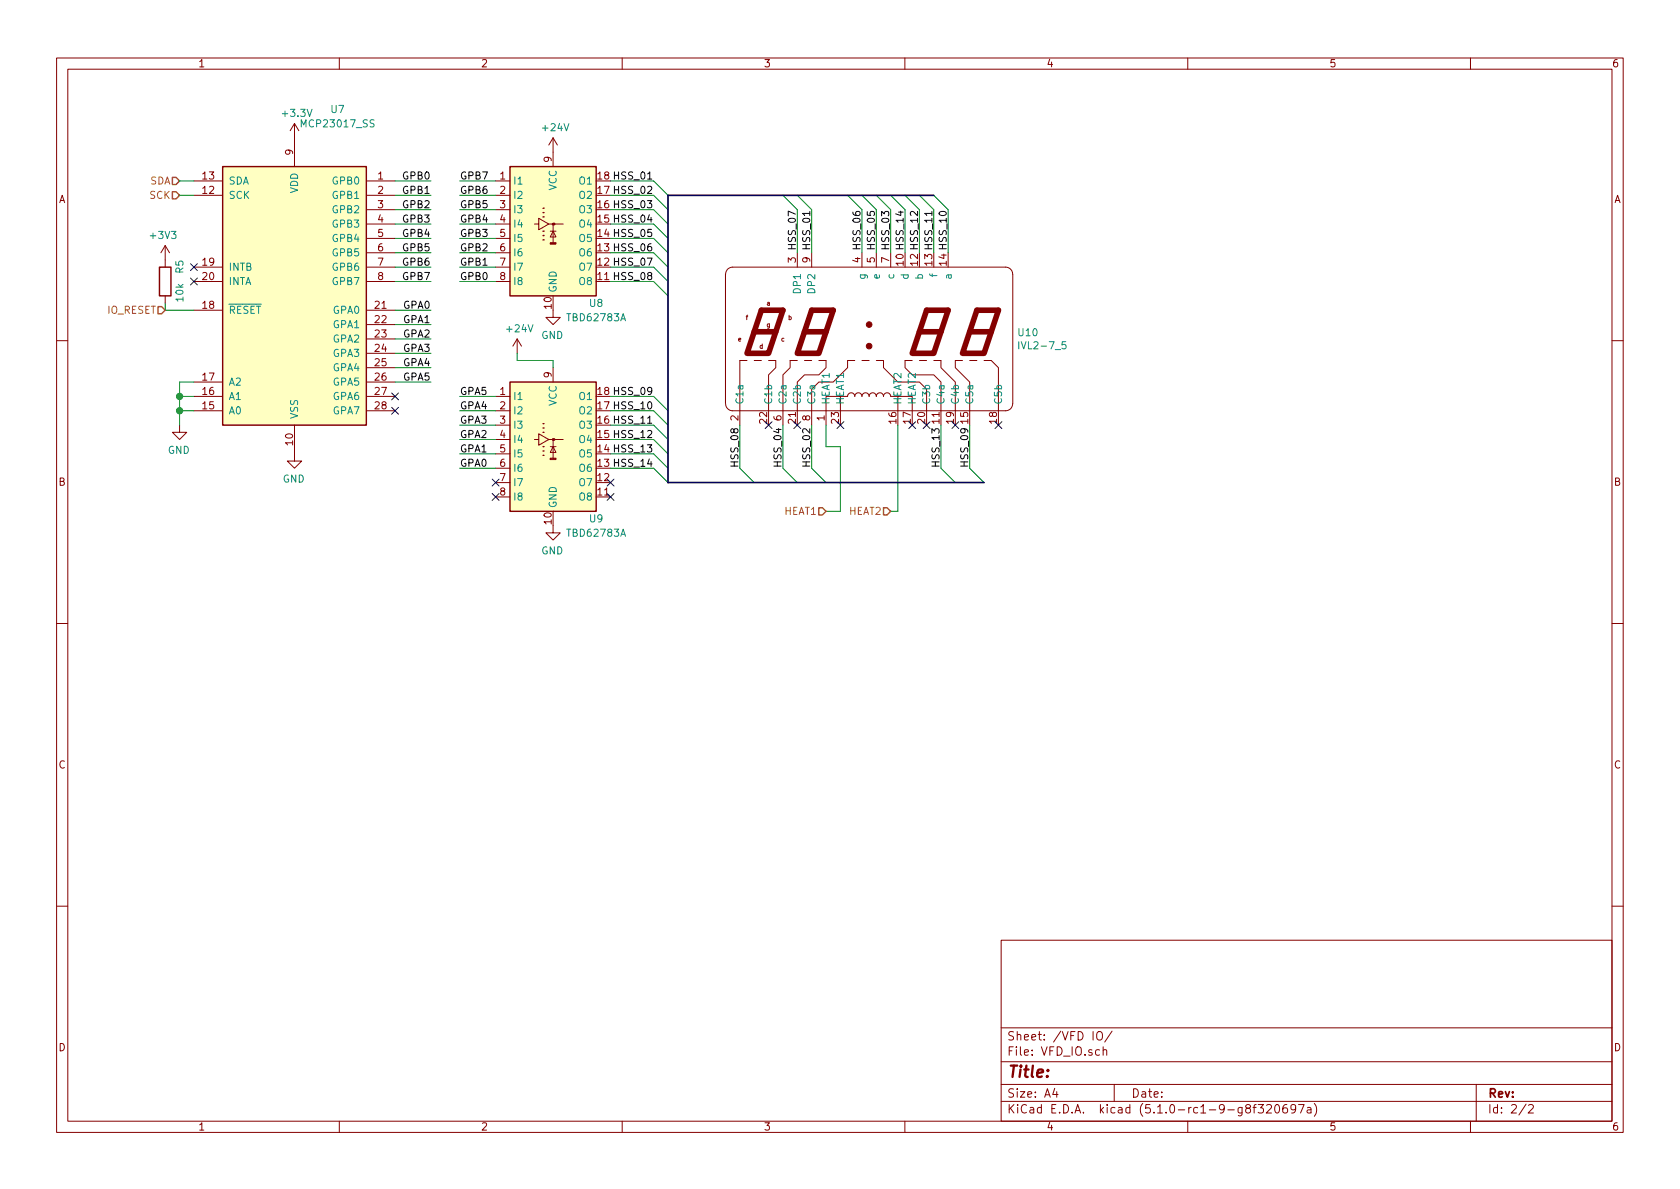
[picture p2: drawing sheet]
<svg xmlns="http://www.w3.org/2000/svg" width="297mm" height="210mm" viewBox="0 0 297 210" stroke-linecap="round" stroke-linejoin="round" font-family="sans-serif">
<g fill="none" stroke="#840000" stroke-width=".18">
<path d="M10 10.3h277v189.9h-277zM12 12.2h273v186.1h-273zM60 10.3v1.9M110 10.3v1.9M160 10.3v1.9M210 10.3v1.9M260 10.3v1.9M97 39.6h2.6M97.8 39.6v3.3M97.3 40.9h1M128.7 47.6l.7-.4h48.4a1.29 1.29 0 0 1 1.3 1.3l-.1 22.9a1.24 1.24 0 0 1-1.2 1.2h-48.3a1.25 1.25 0 0 1-1.2-1.2v-23zM141 44.7v2.5"/>
<path d="M143.5 44.7v2.5M152.4 44.7v2.5M154.9 44.7v2.5M157.5 44.7v2.5M10 60.2h2M132.1 63.7h-1.3v11.5M133.3 63.7h1.3M135.9 63.7h1.3v1.3l-1.3 1.3v6.3M141 63.7h-1.3v1.3l-1.3 1.3v8.9M142.2 63.7h1.3M144.8 63.7h1.2v1.3l-1.2 1.3h-2.6l-1.2 1.3v5M148.6 70.1h1.3a.63 .63 0 0 1 .6-.6 .63 .63 0 0 1 .6 .6 .63 .63 0 0 1 .7-.6 .63 .63 0 0 1 .6 .6 .63 .63 0 0 1 .6-.6 .63 .63 0 0 1 .7 .6 .63 .63 0 0 1 .6-.6 .63 .63 0 0 1 .6 .6 .63 .63 0 0 1 .7-.6 .63 .63 0 0 1 .6 .6 .63 .63 0 0 1 .6-.6 .63 .63 0 0 1 .7 .6h1.2"/>
<path d="M148.6 72.6v-2.5h-2.6v5.1M151.1 63.7h-1.2v1.3l-2.6 2.6h-2.5l-1.3 1.2v6.4M152.4 63.7h1.3M154.9 63.7h1.3v1.3l2.5 2.6h3.9l1.2 1.2v3.8M158.7 72.6v-2.5h2.6v2.5M161.3 63.7h-1.3v1.3l1.3 1.3h3.8l1.3 1.3v5M162.6 63.7h1.2M165.1 63.7h1.3v1.3l2.5 2.6v5M170.2 63.7h-1.3v1.3l2.5 2.6v5M171.4 63.7h1.3M174 63.7h1.3l1.2 1.3v7.6M285 60.2h2"/>
<path d="M10 110.3h2M285 110.3h2M10 160.2h2M177 166.3h108v32h-108zM285 160.2h2M60 198.3v1.9M110 198.3v1.9M160 198.3v1.9M177 194.8h108M177 191.8h108M177 187.8h108M177 181.8h108"/>
<path d="M186.5 192.5l-.4 1h1M186.8 193v1M194 182.6l.3-.2a.53 .53 0 0 1 .6 .5v.5a.51 .51 0 0 1-.8 .4 1.05 1.05 0 0 1-.1-1.2zM195 185.7l.3-.1 .3 .1 .1 .9M195 185.1v1.5M196.6 182.3l-1.3 2M197 191.8v3M210 198.3v1.9M220.5 196l-.3-.3 .1-.2 .2-.2 .5 .1 .1 .2-.1 .2-.6 .2a.48 .48 0 0 0-.1 .7l.2 .1 .5-.1a.48 .48 0 0 0 0-.7h-.2M221.5 195.8h.6M222.1 195.3l-.4 .2v1.3M222.5 195.3h.9l-.5 .6 .4 .1v.7l-.2 .1-.6-.1"/>
<path d="M224 195.5l.2-.2h.3l.3 .5-.9 1h.9M225.5 195.5l.2-.2a.81 .81 0 0 1 .6 .6 .81 .81 0 0 1-.3 .8l-.1 .1a.79 .79 0 0 1-.4-1.3zM227.5 195.3a.62 .62 0 0 0-.7 .7l.1 .7 .2 .1 .5-.1 .1-.5-.2-.2-.4-.1-.3 .3M229.1 196l-.1 .1a.48 .48 0 0 1-.7 0v-.6a.48 .48 0 0 1 .7 0 1.27 1.27 0 0 1-.2 1.2l-.4 .1M229.6 195.3h1l-.7 1.5M231.2 195.9h.5l.1 .9M231.8 196.2l-.5 .1a.29 .29 0 0 0-.2 .2 .29 .29 0 0 0 .2 .3l.5-.1M232.4 195.1a1.79 1.79 0 0 1 0 2.3M260 198.3v1.9M261 191.8v6.5M269.8 195.2l-1.2 2M270.3 195.5l.2-.2h.3l.3 .5-.9 1h.9"/>
</g>
<g fill="#840000" stroke="#840000" stroke-width=".18">
<path d="M97.3 42.9h1v.3h-1z"/>
<circle cx="153.7" cy="61.2" r=".5"/>
<circle cx="153.7" cy="57.4" r=".5"/>
</g>
<path d="M133.3 58.7l-1.2 3.8h3.8l1.3-3.8M134.6 54.9h3.8l-1.2 3.8h-3.9zM142.2 58.7l-1.2 3.8h3.8l1.2-3.8M143.5 54.9h3.8l-1.3 3.8h-3.8zM162.6 58.7l-1.3 3.8h3.8l1.3-3.8M163.8 54.9h3.8l-1.2 3.8h-3.8zM171.4 58.7l-1.2 3.8h3.8l1.3-3.8M172.7 54.9h3.8l-1.2 3.8h-3.9z" fill="none" stroke="#840000" stroke-width=".99"/>
<path d="M180.1 60.4v1.3M188.4 60.4h-.6v.6l.2-.1 .4 .1v.6l-.2 .1-.4-.1" fill="none" stroke="#008484" stroke-width=".18"/>
<path d="M158.7 75.2v15.2h-1.2M146 90.4h2.6" fill="none" stroke="#008400" stroke-width=".18"/>
<g fill="none" stroke="#000084" stroke-width=".18">
<path d="M135.3 74.6l1.2 1.2M136.5 74.6l-1.2 1.2M140.4 74.6l1.2 1.2M141.6 74.6l-1.2 1.2M148 74.6l1.2 1.2M149.2 74.6l-1.2 1.2M160.7 74.6l1.2 1.2M161.9 74.6l-1.2 1.2M163.2 74.6l1.2 1.2M164.4 74.6l-1.2 1.2M168.3 74.6l1.2 1.2M169.5 74.6l-1.2 1.2"/>
<path d="M175.9 74.6l1.2 1.2M177.1 74.6l-1.2 1.2"/>
</g>
<path d="M90.2 29.5h15.2v22.8h-15.2z" fill="#ffffc2" stroke="#ffffc2" stroke-width=".18"/>
<path d="M90.2 29.5h15.2v22.8h-15.2zM96 38.3h.1M96 37.6h.1M96 36.8h.1M96 42.4h.1M96 41.7h.1M96 40.9h.1" fill="none" stroke="#840000" stroke-width=".25"/>
<circle cx="97.8" cy="39.6" r=".25" fill="#840000"/>
<g fill="none" stroke="#840000" stroke-width=".18">
<path d="M87.6 32h2.6M87.6 34.5h2.6M87.6 37.1h2.6M87.6 39.6h2.6M94.5 39.6h.7v-1l1.8 1-1.8 1v-1M97.8 26.9v2.6M87.6 42.2h2.6M87.6 44.7h2.6M87.6 47.2h2.6M87.6 49.8h2.6M97.8 40.9l.5 1h-1zM97 77.7h2.6"/>
<path d="M97.3 79h1M97.8 77.7v3.3"/>
</g>
<path d="M90.2 67.6h15.2v22.8h-15.2z" fill="#ffffc2" stroke="#ffffc2" stroke-width=".18"/>
<path d="M90.2 67.6h15.2v22.8h-15.2zM96 79.8h.1M96 79h.1M96 76.4h.1M96 75.7h.1M96 74.9h.1M96 80.5h.1" fill="none" stroke="#840000" stroke-width=".25"/>
<path d="M97.3 81h1v.3h-1z" fill="#840000" stroke="#840000" stroke-width=".18"/>
<circle cx="97.8" cy="77.7" r=".25" fill="#840000"/>
<g fill="none" stroke="#840000" stroke-width=".18">
<path d="M34.3 32h5.1M34.3 34.5h5.1M52.1 21.8v7.7M52.1 21.8l-.8 1.3M52.1 21.8l.7 1.3M64.8 32h5M64.8 34.5h5M64.8 37.1h5M64.8 39.6h5M97.8 24.4v2.5M97.8 24.4l-.8 1.2M97.8 24.4l.8 1.2"/>
<path d="M29.2 43.4v3.8M29.2 52.3v1.3M29.2 43.4l.8 1.3M29.2 43.4l-.8 1.3M34.3 54.9h5.1M34.3 47.2h5.1M34.3 49.8h5.1M64.8 54.9h5M64.8 47.2h5M64.8 49.8h5M64.8 57.4h5M64.8 59.9h5"/>
<path d="M64.8 42.2h5M64.8 44.7h5M91.4 59.9l-.7 1.3M91.4 59.9v2.6M91.4 59.9l.8 1.3M97.8 54.9v1.2h-1.3l1.3 1.3 1.3-1.3h-1.3M31.7 75.2v1.2h-1.2l1.2 1.3 1.3-1.3h-1.3M34.3 70.1h5.1M34.3 72.6h5.1M34.3 67.6h5.1M52.1 75.2v6.3h-1.3l1.3 1.3 1.2-1.3h-1.2M64.8 70.1h5"/>
<path d="M64.8 72.6h5M64.8 67.6h5M64.8 62.5h5M64.8 65h5M87.6 70.1h2.6M87.6 72.6h2.6M87.6 75.2h2.6M87.6 77.7h2.6M94.5 77.7h.7v-1l1.8 1-1.8 1v-1M97.8 79l.5 1h-1zM97.8 65v2.6M87.6 80.3h2.6"/>
<path d="M87.6 82.8h2.6M87.6 85.3h2.6M87.6 87.9h2.6M97.8 93v1.2h-1.3l1.3 1.3 1.3-1.3h-1.3"/>
</g>
<g fill="none" stroke="#008400" stroke-width=".18">
<path d="M31.7 32h2.6M31.7 34.5h2.6M69.8 32h6.4M69.8 34.5h6.4M69.8 37.1h6.4M69.8 39.6h6.4M81.3 32h6.3M81.3 34.5h6.3M81.3 37.1h6.3M81.3 39.6h6.3M107.9 32h7.7l2.5 2.5M107.9 34.5h7.7l2.5 2.6"/>
<path d="M107.9 37.1h7.7l2.5 2.5M107.9 39.6h7.7l2.5 2.6M138.4 34.5l2.6 2.6v7.6M141 34.5l2.5 2.6v7.6M149.9 34.5l2.5 2.6v7.6M152.4 34.5l2.5 2.6v7.6M154.9 34.5l2.6 2.6v7.6M157.5 34.5l2.5 2.6v7.6M160 34.5l2.6 2.6v7.6M162.6 34.5l2.5 2.6v7.6M165.1 34.5l2.5 2.6v7.6M29.2 53.6v1.3h5.1"/>
<path d="M69.8 42.2h6.4M69.8 44.7h6.4M69.8 47.2h6.4M69.8 49.8h6.4M69.8 54.9h6.4M69.8 57.4h6.4M69.8 59.9h6.4M81.3 42.2h6.3M81.3 44.7h6.3M81.3 47.2h6.3M81.3 49.8h6.3M107.9 42.2h7.7l2.5 2.5"/>
<path d="M107.9 44.7h7.7l2.5 2.5M107.9 47.2h7.7l2.5 2.6M107.9 49.8h7.7l2.5 2.5M31.7 70.1h2.6M31.7 72.6h2.6M34.3 67.6h-2.6v7.6M69.8 67.6h6.4M69.8 62.5h6.4M69.8 65h6.4M81.3 70.1h6.3M81.3 72.6h6.3M81.3 75.2h6.3"/>
<path d="M81.3 77.7h6.3M91.4 62.5v1.2h6.4v1.3M107.9 70.1h7.7l2.5 2.5M107.9 72.6h7.7l2.5 2.6M107.9 75.2h7.7l2.5 2.5M107.9 77.7h7.7l2.5 2.6M130.8 75.2v7.6l2.5 2.5M138.4 75.2v7.6l2.6 2.5M143.5 75.2v7.6l2.5 2.5M146 75.2v3.8h2.6v11.4M166.4 75.2v7.6l2.5 2.5M171.4 75.2v7.6l2.6 2.5"/>
<path d="M81.3 80.3h6.3M81.3 82.8h6.3M107.9 80.3h7.7l2.5 2.5M107.9 82.8h7.7l2.5 2.5"/>
</g>
<g fill="none" stroke="#000084" stroke-width=".18">
<path d="M33.7 46.6l1.2 1.2M33.7 49.2l1.2 1.2M34.9 46.6l-1.2 1.2M34.9 49.2l-1.2 1.2M69.2 69.5l1.3 1.2M69.2 72l1.3 1.2M70.5 69.5l-1.3 1.2M70.5 72l-1.3 1.2M87 84.7l1.2 1.2M87 87.3l1.2 1.2M88.2 84.7l-1.2 1.2M88.2 87.3l-1.2 1.2"/>
<path d="M107.3 84.7l1.3 1.2M107.3 87.3l1.3 1.2M108.6 84.7l-1.3 1.2M108.6 87.3l-1.3 1.2"/>
</g>
<path d="M39.4 29.5h25.4v45.7h-25.4z" fill="#ffffc2" stroke="#ffffc2" stroke-width=".18"/>
<path d="M39.4 29.5h25.4v45.7h-25.4zM28.2 47.2h2v5.1h-2z" fill="none" stroke="#840000" stroke-width=".25"/>
<path d="M30.5 31.4h.6l.6 .6-.6 .6h-.6zM30.5 33.9h.6l.6 .6-.6 .7h-.6zM27.9 54.2h.7l.6 .7-.6 .6h-.7zM144.8 89.8h.6l.6 .6-.6 .7h-.6zM156.2 89.8h.6l.7 .6-.7 .7h-.6z" fill="none" stroke="#848400" stroke-width=".25"/>
<g fill="#008400" stroke="#008400" stroke-width=".25">
<circle cx="31.8" cy="70.1" r=".51"/>
<circle cx="31.8" cy="72.6" r=".51"/>
</g>
<path d="M165.1 34.5h-47v50.8h55.9" fill="none" stroke="#000084" stroke-width=".3"/>
<text font-size="2.8" fill="#840000" x="178" y="190.5">Title:</text>
<g font-size="2.1" fill="#840000">
<text x="178" y="184">Sheet: /VFD IO/</text>
<text x="178" y="186.7">File: VFD_IO.sch</text>
<text x="178" y="196.9">KiCad E.D.A. kicad (5.1.0-rc1-9-g8f320697a)</text>
<text x="178" y="194.1">Size: A4</text>
<text x="200" y="194.1">Date:</text>
<text x="263" y="194.1">Rev:</text>
<text x="263" y="196.9">Id: 2/2</text>
</g>
<g font-size="1.8" fill="#840000">
<text x="35" y="11.9">1</text>
<text x="85" y="11.9">2</text>
<text x="135" y="11.9">3</text>
<text x="185" y="11.9">4</text>
<text x="235" y="11.9">5</text>
<text x="285" y="11.9">6</text>
<text x="51.8" y="27.4" transform="rotate(-90 51.8 27.4)">9</text>
<text x="97.5" y="28.7" transform="rotate(-90 97.5 28.7)">9</text>
<text x="10.4" y="35.9">A</text>
<text x="35.9" y="34.3">12</text>
<text x="35.9" y="31.7">13</text>
<text x="66.8" y="31.7">1</text>
<text x="66.8" y="34.3">2</text>
<text x="88.4" y="31.7">1</text>
<text x="88.4" y="34.3">2</text>
<text x="105.7" y="34.3">17</text>
<text x="105.7" y="31.7">18</text>
<text x="285.4" y="35.9">A</text>
<text x="66.8" y="36.8">3</text>
<text x="66.8" y="39.4">4</text>
<text x="66.8" y="41.9">5</text>
<text x="88.4" y="36.8">3</text>
<text x="88.4" y="39.4">4</text>
<text x="88.4" y="41.9">5</text>
<text x="105.7" y="41.9">14</text>
<text x="105.7" y="39.4">15</text>
<text x="105.7" y="36.8">16</text>
<text x="35.9" y="47">19</text>
<text x="66.8" y="44.4">6</text>
<text x="66.8" y="47">7</text>
<text x="88.4" y="44.4">6</text>
<text x="88.4" y="47">7</text>
<text x="105.7" y="47">12</text>
<text x="105.7" y="44.4">13</text>
<text x="140.7" y="46.5" transform="rotate(-90 140.7 46.5)">3</text>
<text x="143.3" y="46.5" transform="rotate(-90 143.3 46.5)">9</text>
<text x="152.1" y="46.5" transform="rotate(-90 152.1 46.5)">4</text>
<text x="154.7" y="46.5" transform="rotate(-90 154.7 46.5)">5</text>
<text x="157.2" y="46.5" transform="rotate(-90 157.2 46.5)">7</text>
<text x="159.8" y="46.9" transform="rotate(-90 159.8 46.9)">10</text>
<text x="162.3" y="46.9" transform="rotate(-90 162.3 46.9)">12</text>
<text x="164.8" y="46.9" transform="rotate(-90 164.8 46.9)">13</text>
<text x="167.4" y="46.9" transform="rotate(-90 167.4 46.9)">14</text>
<text x="35.9" y="49.5">20</text>
<text x="66.8" y="49.5">8</text>
<text x="88.4" y="49.5">8</text>
<text x="105.7" y="49.5">11</text>
<text x="35.9" y="54.6">18</text>
<text x="66.3" y="54.6">21</text>
<text x="66.3" y="57.1">22</text>
<text x="66.3" y="59.7">23</text>
<text x="97.5" y="54.6" transform="rotate(-90 97.5 54.6)">10</text>
<text x="66.3" y="62.2">24</text>
<text x="66.3" y="64.8">25</text>
<text x="35.9" y="69.8">16</text>
<text x="35.9" y="67.3">17</text>
<text x="66.3" y="67.3">26</text>
<text x="66.3" y="69.8">27</text>
<text x="88.4" y="69.8">1</text>
<text x="97.5" y="66.8" transform="rotate(-90 97.5 66.8)">9</text>
<text x="105.7" y="69.8">18</text>
<text x="35.9" y="72.4">15</text>
<text x="66.3" y="72.4">28</text>
<text x="88.4" y="72.4">2</text>
<text x="88.4" y="74.9">3</text>
<text x="88.4" y="77.5">4</text>
<text x="105.7" y="77.5">15</text>
<text x="105.7" y="74.9">16</text>
<text x="105.7" y="72.4">17</text>
<text x="130.6" y="74.4" transform="rotate(-90 130.6 74.4)">2</text>
<text x="135.6" y="74.9" transform="rotate(-90 135.6 74.9)">22</text>
<text x="138.2" y="74.4" transform="rotate(-90 138.2 74.4)">6</text>
<text x="140.7" y="74.9" transform="rotate(-90 140.7 74.9)">21</text>
<text x="143.3" y="74.4" transform="rotate(-90 143.3 74.4)">8</text>
<text x="145.8" y="74.4" transform="rotate(-90 145.8 74.4)">1</text>
<text x="148.3" y="74.9" transform="rotate(-90 148.3 74.9)">23</text>
<text x="158.5" y="74.9" transform="rotate(-90 158.5 74.9)">16</text>
<text x="161" y="74.9" transform="rotate(-90 161 74.9)">17</text>
<text x="163.6" y="74.9" transform="rotate(-90 163.6 74.9)">20</text>
<text x="166.1" y="74.9" transform="rotate(-90 166.1 74.9)">11</text>
<text x="168.7" y="74.9" transform="rotate(-90 168.7 74.9)">19</text>
<text x="171.2" y="74.9" transform="rotate(-90 171.2 74.9)">15</text>
<text x="176.3" y="74.9" transform="rotate(-90 176.3 74.9)">18</text>
<text x="51.8" y="78.7" transform="rotate(-90 51.8 78.7)">10</text>
<text x="88.4" y="80">5</text>
<text x="88.4" y="82.5">6</text>
<text x="105.7" y="82.5">13</text>
<text x="105.7" y="80">14</text>
<text x="10.4" y="85.9">B</text>
<text x="88.4" y="85.1">7</text>
<text x="88.4" y="87.6">8</text>
<text x="105.7" y="87.6">11</text>
<text x="105.7" y="85.1">12</text>
<text x="285.4" y="85.9">B</text>
<text x="97.5" y="92.7" transform="rotate(-90 97.5 92.7)">10</text>
<text x="10.4" y="135.9">C</text>
<text x="285.4" y="135.9">C</text>
<text x="10.4" y="185.9">D</text>
<text x="285.4" y="185.9">D</text>
<text x="35" y="199.9">1</text>
<text x="85" y="199.9">2</text>
<text x="135" y="199.9">3</text>
<text x="185" y="199.9">4</text>
<text x="235" y="199.9">5</text>
<text x="285" y="199.9">6</text>
</g>
<g font-size="1.8" fill="#008484">
<text x="50.1" y="20.7">+3.3V</text>
<text x="53.6" y="22.5">MCP23017_SS</text>
<text x="58.6" y="20">U7</text>
<text x="96.1" y="23.2">+24V</text>
<text x="40.4" y="35.2">SCK</text>
<text x="40.4" y="32.6">SDA</text>
<text x="52.7" y="34.2" transform="rotate(-90 52.7 34.2)">VDD</text>
<text x="58.9" y="32.6">GPB0</text>
<text x="58.9" y="35.2">GPB1</text>
<text x="90.7" y="32.6">I1</text>
<text x="90.7" y="35.2">I2</text>
<text x="98.4" y="33.7" transform="rotate(-90 98.4 33.7)">VCC</text>
<text x="102.5" y="35.2">O2</text>
<text x="102.5" y="32.6">O1</text>
<text x="58.9" y="37.7">GPB2</text>
<text x="58.9" y="40.3">GPB3</text>
<text x="90.7" y="37.7">I3</text>
<text x="90.7" y="40.3">I4</text>
<text x="102.5" y="40.3">O4</text>
<text x="102.5" y="37.7">O3</text>
<text x="26.7" y="42.3">+3V3</text>
<text x="40.4" y="47.9">INTB</text>
<text x="58.9" y="42.8">GPB4</text>
<text x="58.9" y="45.3">GPB5</text>
<text x="58.9" y="47.9">GPB6</text>
<text x="90.7" y="42.8">I5</text>
<text x="90.7" y="45.3">I6</text>
<text x="90.7" y="47.9">I7</text>
<text x="102.5" y="47.9">O7</text>
<text x="102.5" y="45.3">O6</text>
<text x="102.5" y="42.8">O5</text>
<text x="32.4" y="53.3" transform="rotate(-90 32.4 53.3)">10k</text>
<text x="32.4" y="48.3" transform="rotate(-90 32.4 48.3)">R5</text>
<text x="40.4" y="50.4">INTA</text>
<text x="58.9" y="50.4">GPB7</text>
<text x="90.7" y="50.4">I8</text>
<text x="98.4" y="51.8" transform="rotate(-90 98.4 51.8)">GND</text>
<text x="102.5" y="50.4">O8</text>
<text x="141.6" y="51.7" transform="rotate(-90 141.6 51.7)">DP1</text>
<text x="144.1" y="51.7" transform="rotate(-90 144.1 51.7)">DP2</text>
<text x="153" y="49.3" transform="rotate(-90 153 49.3)">g</text>
<text x="155.6" y="49.2" transform="rotate(-90 155.6 49.2)">e</text>
<text x="158.1" y="49.2" transform="rotate(-90 158.1 49.2)">c</text>
<text x="160.7" y="49.3" transform="rotate(-90 160.7 49.3)">d</text>
<text x="163.2" y="49.3" transform="rotate(-90 163.2 49.3)">b</text>
<text x="165.7" y="48.8" transform="rotate(-90 165.7 48.8)">f</text>
<text x="168.3" y="49.2" transform="rotate(-90 168.3 49.2)">a</text>
<text x="40.4" y="55.5">RESET</text>
<text x="58.9" y="55.5">GPA0</text>
<text x="58.9" y="58">GPA1</text>
<text x="89.7" y="58.8">+24V</text>
<text x="95.7" y="59.9">GND</text>
<text x="100.5" y="56.8">TBD62783A</text>
<text x="104.3" y="54.3">U8</text>
<text x="180.1" y="59.5">U10</text>
<text x="58.9" y="60.6">GPA2</text>
<text x="58.9" y="63.1">GPA3</text>
<text x="58.9" y="65.7">GPA4</text>
<text x="180.7" y="61.8">IVL2-7_5</text>
<text x="40.4" y="70.7">A1</text>
<text x="40.4" y="68.2">A2</text>
<text x="58.9" y="68.2">GPA5</text>
<text x="58.9" y="70.7">GPA6</text>
<text x="90.7" y="70.7">I1</text>
<text x="98.4" y="71.8" transform="rotate(-90 98.4 71.8)">VCC</text>
<text x="102.5" y="70.7">O1</text>
<text x="131.4" y="71.6" transform="rotate(-90 131.4 71.6)">C1a</text>
<text x="136.5" y="71.6" transform="rotate(-90 136.5 71.6)">C1b</text>
<text x="139.1" y="71.6" transform="rotate(-90 139.1 71.6)">C2a</text>
<text x="141.6" y="71.6" transform="rotate(-90 141.6 71.6)">C2b</text>
<text x="144.1" y="71.6" transform="rotate(-90 144.1 71.6)">C3a</text>
<text x="146.7" y="71.6" transform="rotate(-90 146.7 71.6)">HEAT1</text>
<text x="149.2" y="71.6" transform="rotate(-90 149.2 71.6)">HEAT1</text>
<text x="159.4" y="71.6" transform="rotate(-90 159.4 71.6)">HEAT2</text>
<text x="161.9" y="71.6" transform="rotate(-90 161.9 71.6)">HEAT2</text>
<text x="164.5" y="71.6" transform="rotate(-90 164.5 71.6)">C3b</text>
<text x="167" y="71.6" transform="rotate(-90 167 71.6)">C4a</text>
<text x="169.5" y="71.6" transform="rotate(-90 169.5 71.6)">C4b</text>
<text x="172.1" y="71.6" transform="rotate(-90 172.1 71.6)">C5a</text>
<text x="177.2" y="71.6" transform="rotate(-90 177.2 71.6)">C5b</text>
<text x="40.4" y="73.3">A0</text>
<text x="52.7" y="74.2" transform="rotate(-90 52.7 74.2)">VSS</text>
<text x="58.9" y="73.3">GPA7</text>
<text x="90.7" y="73.3">I2</text>
<text x="90.7" y="75.8">I3</text>
<text x="102.5" y="75.8">O3</text>
<text x="102.5" y="73.3">O2</text>
<text x="29.7" y="80.3">GND</text>
<text x="90.7" y="78.4">I4</text>
<text x="90.7" y="80.9">I5</text>
<text x="90.7" y="83.4">I6</text>
<text x="102.5" y="83.4">O6</text>
<text x="102.5" y="80.9">O5</text>
<text x="102.5" y="78.4">O4</text>
<text x="50" y="85.3">GND</text>
<text x="90.7" y="86">I7</text>
<text x="90.7" y="88.5">I8</text>
<text x="98.4" y="89.9" transform="rotate(-90 98.4 89.9)">GND</text>
<text x="102.5" y="88.5">O8</text>
<text x="102.5" y="86">O7</text>
<text x="100.5" y="94.9">TBD62783A</text>
<text x="104.3" y="92.4">U9</text>
<text x="95.7" y="98">GND</text>
</g>
<g font-size="1.8" fill="#848400">
<text x="26.5" y="32.6">SDA</text>
<text x="26.5" y="35.2">SCK</text>
<text x="18.9" y="55.5">IO_RESET</text>
<text x="138.7" y="91.1">HEAT1</text>
<text x="150.2" y="91.1">HEAT2</text>
</g>
<g font-size="1.8">
<text x="71.4" y="31.7">GPB0</text>
<text x="71.4" y="34.3">GPB1</text>
<text x="81.3" y="34.3">GPB6</text>
<text x="81.3" y="31.7">GPB7</text>
<text x="109" y="31.7">HSS_01</text>
<text x="109" y="34.3">HSS_02</text>
<text x="71.4" y="36.8">GPB2</text>
<text x="71.4" y="39.4">GPB3</text>
<text x="71.4" y="41.9">GPB4</text>
<text x="81.3" y="41.9">GPB3</text>
<text x="81.3" y="39.4">GPB4</text>
<text x="81.3" y="36.8">GPB5</text>
<text x="109" y="36.8">HSS_03</text>
<text x="109" y="39.4">HSS_04</text>
<text x="109" y="41.9">HSS_05</text>
<text x="71.4" y="44.4">GPB5</text>
<text x="71.4" y="47">GPB6</text>
<text x="81.3" y="47">GPB1</text>
<text x="81.3" y="44.4">GPB2</text>
<text x="109" y="44.4">HSS_06</text>
<text x="109" y="47">HSS_07</text>
<text x="140.7" y="43.7" transform="rotate(-90 140.7 43.7)">HSS_07</text>
<text x="143.3" y="43.7" transform="rotate(-90 143.3 43.7)">HSS_01</text>
<text x="152.1" y="43.7" transform="rotate(-90 152.1 43.7)">HSS_06</text>
<text x="154.7" y="43.7" transform="rotate(-90 154.7 43.7)">HSS_05</text>
<text x="157.2" y="43.7" transform="rotate(-90 157.2 43.7)">HSS_03</text>
<text x="159.8" y="43.7" transform="rotate(-90 159.8 43.7)">HSS_14</text>
<text x="162.3" y="43.7" transform="rotate(-90 162.3 43.7)">HSS_12</text>
<text x="164.8" y="43.7" transform="rotate(-90 164.8 43.7)">HSS_11</text>
<text x="167.4" y="43.7" transform="rotate(-90 167.4 43.7)">HSS_10</text>
<text x="71.4" y="49.5">GPB7</text>
<text x="81.3" y="49.5">GPB0</text>
<text x="109" y="49.5">HSS_08</text>
<text x="71.4" y="54.6">GPA0</text>
<text x="71.4" y="57.1">GPA1</text>
<text x="71.4" y="59.7">GPA2</text>
<text x="71.4" y="62.2">GPA3</text>
<text x="71.4" y="64.8">GPA4</text>
<text x="71.4" y="67.3">GPA5</text>
<text x="81.3" y="69.8">GPA5</text>
<text x="109" y="69.8">HSS_09</text>
<text x="81.3" y="77.5">GPA2</text>
<text x="81.3" y="74.9">GPA3</text>
<text x="81.3" y="72.4">GPA4</text>
<text x="109" y="72.4">HSS_10</text>
<text x="109" y="74.9">HSS_11</text>
<text x="109" y="77.5">HSS_12</text>
<text x="81.3" y="82.5">GPA0</text>
<text x="81.3" y="80">GPA1</text>
<text x="109" y="80">HSS_13</text>
<text x="109" y="82.5">HSS_14</text>
<text x="130.6" y="82.8" transform="rotate(-90 130.6 82.8)">HSS_08</text>
<text x="138.2" y="82.8" transform="rotate(-90 138.2 82.8)">HSS_04</text>
<text x="143.3" y="82.8" transform="rotate(-90 143.3 82.8)">HSS_02</text>
<text x="166.1" y="82.8" transform="rotate(-90 166.1 82.8)">HSS_13</text>
<text x="171.2" y="82.8" transform="rotate(-90 171.2 82.8)">HSS_09</text>
</g>
<g font-size="1.1" fill="#840000">
<text x="131.9" y="56.6">f</text>
<text x="135.6" y="57.8">g</text>
<text x="135.6" y="54">a</text>
<text x="139.4" y="56.6">b</text>
<text x="130.5" y="60.4">e</text>
<text x="134.3" y="61.6">d</text>
<text x="138.1" y="60.4">c</text>
</g>
</svg>
